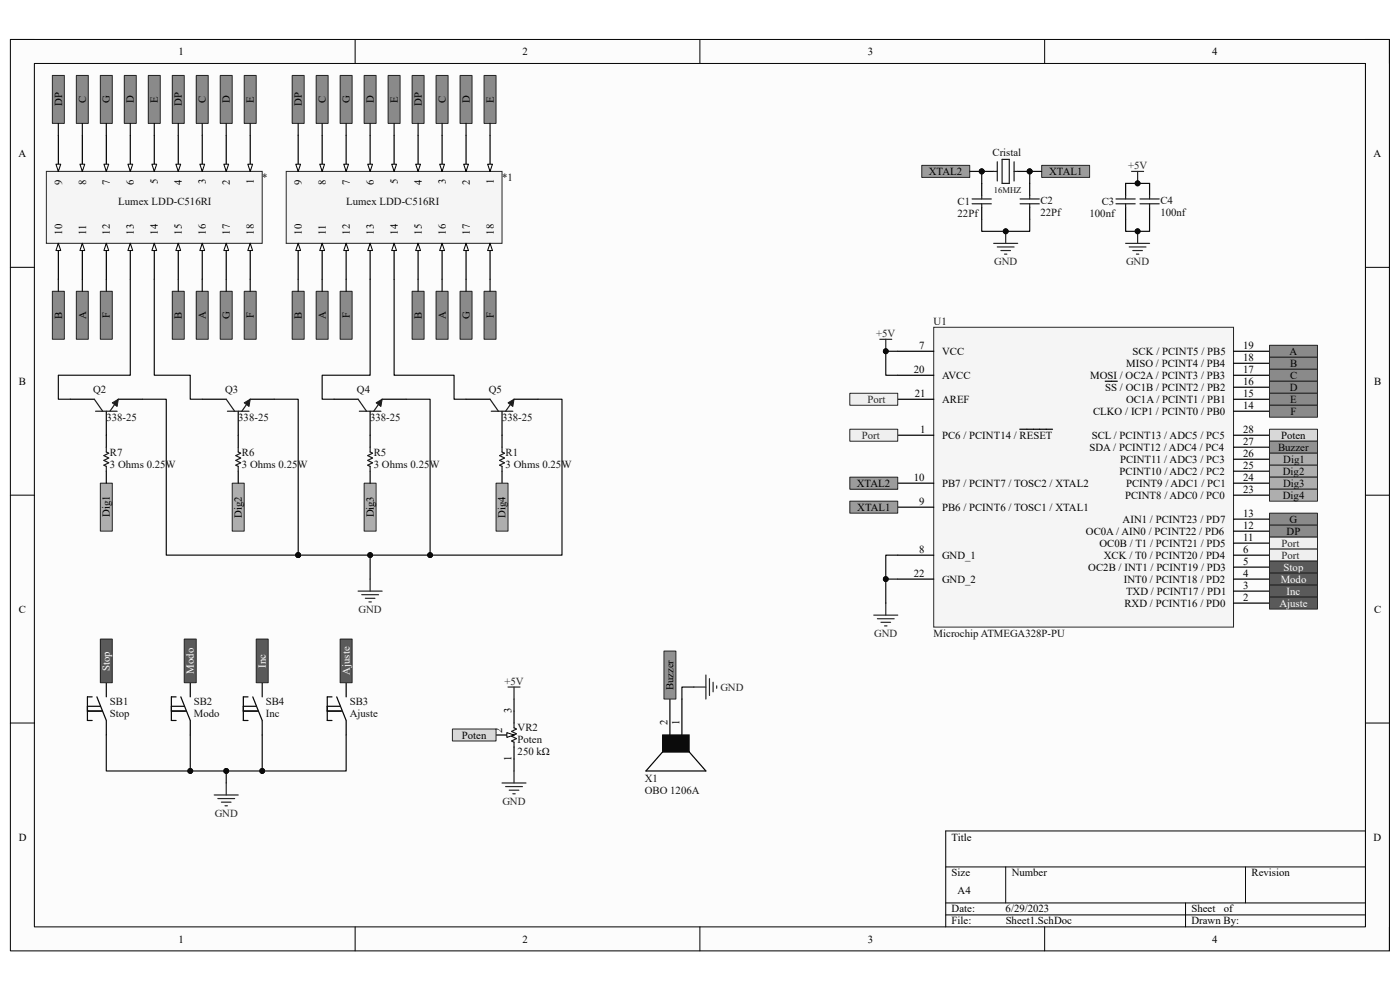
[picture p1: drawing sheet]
<svg xmlns="http://www.w3.org/2000/svg" width="297mm" height="210mm" viewBox="0 0 297 210" stroke-linecap="round" stroke-linejoin="round" font-family="sans-serif">
<path d="M2.2 8.4h292.6v193.3h-292.6z" fill-rule="evenodd" fill="#fcfcfc"/>
<path d="M2.2 8.4h292.6v193.3h-292.6z" fill="none" stroke="#000" stroke-width=".21"/>
<path d="M7.3 13.5h282.4v183.1h-282.4z" fill-rule="evenodd" fill="#fcfcfc"/>
<g fill="none" stroke="#000" stroke-width=".21">
<path d="M2.2 8.4h5.1M7.3 13.5h282.4v183.1h-282.4zM75.3 8.4v5.1M148.5 8.4v5.1M221.6 8.4v5.1M289.7 8.4h5.1v5.1M2.2 56.7h5.1M289.7 56.7h5.1M2.2 105h5.1M289.7 105.1h5.1M2.2 153.4h5.1M289.7 153.4h5.1"/>
<path d="M289.7 176.3h-89.1v20.3M75.3 196.6v5.1M148.5 196.6v5.1M200.6 183.9h89.1M200.6 191.5h89.1M200.6 194.1h89.1M213.4 183.9v7.6M221.6 196.6v5.1M251.5 191.5v5.1M264.2 183.9v7.6M294.8 196.6v5.1"/>
</g>
<g fill="none" stroke="#000" stroke-width=".25">
<path d="M18.5 150.8h3.1M18.5 149.8h2.8M19.6 147.8h-1.1v5h1.1M20.6 147.8l2 5M22.6 144.8v3M22.6 152.9v3M36.4 150.8h3M36.4 149.8h2.7M37.4 147.8h-1v5h1M38.4 147.8l2 5M40.4 144.8v3M40.4 152.9v3"/>
<path d="M51.6 150.8h3M51.6 149.8h2.7M52.6 147.8h-1v5h1M53.6 147.8l2 5M55.6 144.8v3M55.6 152.9v3M69.4 150.8h3M69.4 149.8h2.7M70.4 147.8h-1v5h1M71.4 147.8l2 5M73.4 144.8v3M73.4 152.9v3"/>
<path d="M140.6 155.9h5.6v3.6h-5.6zM140.6 159.5h5.6l3.6 4.1h-12.8zM142.1 148.3v7.6M144.7 148.3v7.6"/>
</g>
<path d="M140.6 155.9h5.6v3.6h-5.6z" fill-rule="evenodd" fill="#000"/>
<path d="M9.8 36.4h45.8v15.2h-45.8z" fill-rule="evenodd" fill="#f5f5f5"/>
<path d="M9.8 36.4h45.8v15.2h-45.8z" fill="none" stroke="#262626" stroke-width=".21"/>
<path d="M17.5 28.7v7.7" fill="none" stroke="#000" stroke-width=".25"/>
<path d="M17 34.8h1l-.5 1.6z" fill="#fbfbfb"/>
<path d="M17 34.8h1l-.5 1.6z" fill="none" stroke="#000" stroke-width=".21"/>
<path d="M22.6 28.7v7.7" fill="none" stroke="#000" stroke-width=".25"/>
<path d="M22 34.8h1.1l-.5 1.6z" fill="#fbfbfb"/>
<path d="M22 34.8h1.1l-.5 1.6z" fill="none" stroke="#000" stroke-width=".21"/>
<path d="M27.6 28.7v7.7" fill="none" stroke="#000" stroke-width=".25"/>
<path d="M27.1 34.8h1.1l-.6 1.6z" fill="#fbfbfb"/>
<path d="M27.1 34.8h1.1l-.6 1.6z" fill="none" stroke="#000" stroke-width=".21"/>
<path d="M32.7 28.7v7.7" fill="none" stroke="#000" stroke-width=".25"/>
<path d="M32.2 34.8h1l-.5 1.6z" fill="#fbfbfb"/>
<path d="M32.2 34.8h1l-.5 1.6z" fill="none" stroke="#000" stroke-width=".21"/>
<path d="M37.8 28.7v7.7" fill="none" stroke="#000" stroke-width=".25"/>
<path d="M37.3 34.8h1l-.5 1.6z" fill="#fbfbfb"/>
<path d="M37.3 34.8h1l-.5 1.6z" fill="none" stroke="#000" stroke-width=".21"/>
<path d="M42.9 28.7v7.7" fill="none" stroke="#000" stroke-width=".25"/>
<path d="M42.4 34.8h1l-.5 1.6z" fill="#fbfbfb"/>
<path d="M42.4 34.8h1l-.5 1.6z" fill="none" stroke="#000" stroke-width=".21"/>
<path d="M48 28.7v7.7" fill="none" stroke="#000" stroke-width=".25"/>
<path d="M47.5 34.8h1l-.5 1.6z" fill="#fbfbfb"/>
<path d="M47.5 34.8h1l-.5 1.6z" fill="none" stroke="#000" stroke-width=".21"/>
<path d="M53.1 28.7v7.7" fill="none" stroke="#000" stroke-width=".25"/>
<path d="M52.6 34.8h1l-.5 1.6z" fill="#fbfbfb"/>
<path d="M52.6 34.8h1l-.5 1.6z" fill="none" stroke="#000" stroke-width=".21"/>
<path d="M12.4 28.7v7.7" fill="none" stroke="#000" stroke-width=".25"/>
<path d="M11.9 34.8h1l-.5 1.6z" fill="#fbfbfb"/>
<path d="M11.9 34.8h1l-.5 1.6z" fill="none" stroke="#000" stroke-width=".21"/>
<path d="M53.1 51.6v7.7" fill="none" stroke="#000" stroke-width=".25"/>
<path d="M53.1 51.6l.5 1.5h-1z" fill="#fbfbfb"/>
<path d="M53.1 51.6l.5 1.5h-1z" fill="none" stroke="#000" stroke-width=".21"/>
<path d="M48 51.6v7.7" fill="none" stroke="#000" stroke-width=".25"/>
<path d="M48 51.6l.5 1.5h-1z" fill="#fbfbfb"/>
<path d="M48 51.6l.5 1.5h-1z" fill="none" stroke="#000" stroke-width=".21"/>
<path d="M42.9 51.6v7.7" fill="none" stroke="#000" stroke-width=".25"/>
<path d="M42.9 51.6l.5 1.5h-1z" fill="#fbfbfb"/>
<path d="M42.9 51.6l.5 1.5h-1z" fill="none" stroke="#000" stroke-width=".21"/>
<path d="M37.8 51.6v7.7" fill="none" stroke="#000" stroke-width=".25"/>
<path d="M37.8 51.6l.5 1.5h-1z" fill="#fbfbfb"/>
<path d="M37.8 51.6l.5 1.5h-1z" fill="none" stroke="#000" stroke-width=".21"/>
<path d="M32.7 51.6v7.7" fill="none" stroke="#000" stroke-width=".25"/>
<path d="M32.7 51.6l.5 1.5h-1z" fill="#fbfbfb"/>
<path d="M32.7 51.6l.5 1.5h-1z" fill="none" stroke="#000" stroke-width=".21"/>
<path d="M27.6 51.6v7.7" fill="none" stroke="#000" stroke-width=".25"/>
<path d="M27.6 51.6l.6 1.5h-1.1z" fill="#fbfbfb"/>
<path d="M27.6 51.6l.6 1.5h-1.1z" fill="none" stroke="#000" stroke-width=".21"/>
<path d="M22.6 51.6v7.7" fill="none" stroke="#000" stroke-width=".25"/>
<path d="M22.6 51.6l.5 1.5h-1.1z" fill="#fbfbfb"/>
<path d="M22.6 51.6l.5 1.5h-1.1z" fill="none" stroke="#000" stroke-width=".21"/>
<path d="M17.5 51.6v7.7" fill="none" stroke="#000" stroke-width=".25"/>
<path d="M17.5 51.6l.5 1.5h-1z" fill="#fbfbfb"/>
<path d="M17.5 51.6l.5 1.5h-1z" fill="none" stroke="#000" stroke-width=".21"/>
<path d="M12.4 51.6v7.7" fill="none" stroke="#000" stroke-width=".25"/>
<path d="M12.4 51.6l.5 1.5h-1z" fill="#fbfbfb"/>
<path d="M12.4 51.6l.5 1.5h-1z" fill="none" stroke="#000" stroke-width=".21"/>
<path d="M60.7 36.4h45.8v15.2h-45.8z" fill-rule="evenodd" fill="#f5f5f5"/>
<path d="M60.7 36.4h45.8v15.2h-45.8z" fill="none" stroke="#262626" stroke-width=".21"/>
<path d="M68.3 28.7v7.7" fill="none" stroke="#000" stroke-width=".25"/>
<path d="M67.8 34.8h1.1l-.6 1.6z" fill="#fbfbfb"/>
<path d="M67.8 34.8h1.1l-.6 1.6z" fill="none" stroke="#000" stroke-width=".21"/>
<path d="M73.4 28.7v7.7" fill="none" stroke="#000" stroke-width=".25"/>
<path d="M72.9 34.8h1l-.5 1.6z" fill="#fbfbfb"/>
<path d="M72.9 34.8h1l-.5 1.6z" fill="none" stroke="#000" stroke-width=".21"/>
<path d="M78.5 28.7v7.7" fill="none" stroke="#000" stroke-width=".25"/>
<path d="M78 34.8h1l-.5 1.6z" fill="#fbfbfb"/>
<path d="M78 34.8h1l-.5 1.6z" fill="none" stroke="#000" stroke-width=".21"/>
<path d="M83.6 28.7v7.7" fill="none" stroke="#000" stroke-width=".25"/>
<path d="M83.1 34.8h1l-.5 1.6z" fill="#fbfbfb"/>
<path d="M83.1 34.8h1l-.5 1.6z" fill="none" stroke="#000" stroke-width=".21"/>
<path d="M88.7 28.7v7.7" fill="none" stroke="#000" stroke-width=".25"/>
<path d="M88.2 34.8h1l-.5 1.6z" fill="#fbfbfb"/>
<path d="M88.2 34.8h1l-.5 1.6z" fill="none" stroke="#000" stroke-width=".21"/>
<path d="M93.8 28.7v7.7" fill="none" stroke="#000" stroke-width=".25"/>
<path d="M93.3 34.8h1l-.5 1.6z" fill="#fbfbfb"/>
<path d="M93.3 34.8h1l-.5 1.6z" fill="none" stroke="#000" stroke-width=".21"/>
<path d="M98.9 28.7v7.7" fill="none" stroke="#000" stroke-width=".25"/>
<path d="M98.4 34.8h1l-.5 1.6z" fill="#fbfbfb"/>
<path d="M98.4 34.8h1l-.5 1.6z" fill="none" stroke="#000" stroke-width=".21"/>
<path d="M104 28.7v7.7" fill="none" stroke="#000" stroke-width=".25"/>
<path d="M103.5 34.8h1l-.5 1.6z" fill="#fbfbfb"/>
<path d="M103.5 34.8h1l-.5 1.6z" fill="none" stroke="#000" stroke-width=".21"/>
<path d="M63.3 28.7v7.7" fill="none" stroke="#000" stroke-width=".25"/>
<path d="M62.7 34.8h1.1l-.5 1.6z" fill="#fbfbfb"/>
<path d="M62.7 34.8h1.1l-.5 1.6z" fill="none" stroke="#000" stroke-width=".21"/>
<path d="M104 51.6v7.7" fill="none" stroke="#000" stroke-width=".25"/>
<path d="M104 51.6l.5 1.5h-1z" fill="#fbfbfb"/>
<path d="M104 51.6l.5 1.5h-1z" fill="none" stroke="#000" stroke-width=".21"/>
<path d="M98.9 51.6v7.7" fill="none" stroke="#000" stroke-width=".25"/>
<path d="M98.9 51.6l.5 1.5h-1z" fill="#fbfbfb"/>
<path d="M98.9 51.6l.5 1.5h-1z" fill="none" stroke="#000" stroke-width=".21"/>
<path d="M93.8 51.6v7.7" fill="none" stroke="#000" stroke-width=".25"/>
<path d="M93.8 51.6l.5 1.5h-1z" fill="#fbfbfb"/>
<path d="M93.8 51.6l.5 1.5h-1z" fill="none" stroke="#000" stroke-width=".21"/>
<path d="M88.7 51.6v7.7" fill="none" stroke="#000" stroke-width=".25"/>
<path d="M88.7 51.6l.5 1.5h-1z" fill="#fbfbfb"/>
<path d="M88.7 51.6l.5 1.5h-1z" fill="none" stroke="#000" stroke-width=".21"/>
<path d="M83.6 51.6v7.7" fill="none" stroke="#000" stroke-width=".25"/>
<path d="M83.6 51.6l.5 1.5h-1z" fill="#fbfbfb"/>
<path d="M83.6 51.6l.5 1.5h-1z" fill="none" stroke="#000" stroke-width=".21"/>
<path d="M78.5 51.6v7.7" fill="none" stroke="#000" stroke-width=".25"/>
<path d="M78.5 51.6l.5 1.5h-1z" fill="#fbfbfb"/>
<path d="M78.5 51.6l.5 1.5h-1z" fill="none" stroke="#000" stroke-width=".21"/>
<path d="M73.4 51.6v7.7" fill="none" stroke="#000" stroke-width=".25"/>
<path d="M73.4 51.6l.5 1.5h-1z" fill="#fbfbfb"/>
<path d="M73.4 51.6l.5 1.5h-1z" fill="none" stroke="#000" stroke-width=".21"/>
<path d="M68.3 51.6v7.7" fill="none" stroke="#000" stroke-width=".25"/>
<path d="M68.3 51.6l.6 1.5h-1.1z" fill="#fbfbfb"/>
<path d="M68.3 51.6l.6 1.5h-1.1z" fill="none" stroke="#000" stroke-width=".21"/>
<path d="M63.3 51.6v7.7" fill="none" stroke="#000" stroke-width=".25"/>
<path d="M63.3 51.6l.5 1.5h-1.1z" fill="#fbfbfb"/>
<path d="M63.3 51.6l.5 1.5h-1.1z" fill="none" stroke="#000" stroke-width=".21"/>
<path d="M106.5 92.3v2.6M106.5 100v2.5" fill="none" stroke="#000" stroke-width=".25"/>
<path d="M106.5 94.9v1l.5 .2-1 .6 1 .5-1 .5 1 .5-1 .5 .5 .2v1.1" fill="none" stroke="#1c1c1c" stroke-width=".25"/>
<path d="M198.1 69.4h63.6v63.6h-63.6z" fill-rule="evenodd" fill="#f5f5f5"/>
<path d="M198.1 69.4h63.6v63.6h-63.6z" fill="none" stroke="#262626" stroke-width=".21"/>
<g fill="none" stroke="#000" stroke-width=".25">
<path d="M190.5 74.5h7.6M190.5 79.6h7.6M261.7 74.5h7.6M261.7 79.6h7.6M261.7 77.1h7.6M190.5 92.3h7.6M190.5 84.7h7.6M216.3 91.1h7M234.5 80.9h2.5M261.7 92.3h7.6M261.7 87.2h7.6M261.7 84.7h7.6"/>
<path d="M261.7 82.1h7.6M261.7 100h7.6M261.7 97.4h7.6M261.7 94.9h7.6M190.5 117.8h7.6M190.5 107.6h7.6M190.5 102.5h7.6M261.7 117.8h7.6M261.7 102.5h7.6M261.7 115.2h7.6M261.7 112.7h7.6M261.7 110.1h7.6"/>
<path d="M261.7 105.1h7.6M190.5 122.9h7.6M261.7 127.9h7.6M261.7 125.4h7.6M261.7 122.9h7.6M261.7 120.3h7.6"/>
</g>
<path d="M51.8 61.8h2.6v10.2h-2.6z" fill-rule="evenodd" fill="#8a8a8a"/>
<path d="M51.8 61.8h2.6v10.2h-2.6z" fill="none" stroke="#262626" stroke-width=".21"/>
<path d="M46.7 61.8h2.6v10.2h-2.6z" fill-rule="evenodd" fill="#8a8a8a"/>
<path d="M46.7 61.8h2.6v10.2h-2.6z" fill="none" stroke="#262626" stroke-width=".21"/>
<path d="M41.6 61.8h2.6v10.2h-2.6z" fill-rule="evenodd" fill="#8a8a8a"/>
<path d="M41.6 61.8h2.6v10.2h-2.6z" fill="none" stroke="#262626" stroke-width=".21"/>
<path d="M36.5 61.8h2.6v10.2h-2.6z" fill-rule="evenodd" fill="#8a8a8a"/>
<path d="M36.5 61.8h2.6v10.2h-2.6z" fill="none" stroke="#262626" stroke-width=".21"/>
<path d="M49.3 102.5h2.5v10.2h-2.5z" fill-rule="evenodd" fill="#aeaeae"/>
<path d="M49.3 102.5h2.5v10.2h-2.5z" fill="none" stroke="#262626" stroke-width=".21"/>
<path d="M21.3 102.5h2.5v10.2h-2.5z" fill-rule="evenodd" fill="#aeaeae"/>
<path d="M21.3 102.5h2.5v10.2h-2.5z" fill="none" stroke="#262626" stroke-width=".21"/>
<path d="M21.3 61.8h2.5v10.2h-2.5z" fill-rule="evenodd" fill="#8a8a8a"/>
<path d="M21.3 61.8h2.5v10.2h-2.5z" fill="none" stroke="#262626" stroke-width=".21"/>
<path d="M16.2 61.8h2.5v10.2h-2.5z" fill-rule="evenodd" fill="#8a8a8a"/>
<path d="M16.2 61.8h2.5v10.2h-2.5z" fill="none" stroke="#262626" stroke-width=".21"/>
<path d="M11.1 61.8h2.5v10.2h-2.5z" fill-rule="evenodd" fill="#8a8a8a"/>
<path d="M11.1 61.8h2.5v10.2h-2.5z" fill="none" stroke="#262626" stroke-width=".21"/>
<path d="M11.1 16h2.5v10.2h-2.5z" fill-rule="evenodd" fill="#8a8a8a"/>
<path d="M11.1 16h2.5v10.2h-2.5z" fill="none" stroke="#262626" stroke-width=".21"/>
<path d="M16.2 16h2.5v10.2h-2.5z" fill-rule="evenodd" fill="#8a8a8a"/>
<path d="M16.2 16h2.5v10.2h-2.5z" fill="none" stroke="#262626" stroke-width=".21"/>
<path d="M51.8 16h2.6v10.2h-2.6z" fill-rule="evenodd" fill="#8a8a8a"/>
<path d="M51.8 16h2.6v10.2h-2.6z" fill="none" stroke="#262626" stroke-width=".21"/>
<path d="M46.7 16h2.6v10.2h-2.6z" fill-rule="evenodd" fill="#8a8a8a"/>
<path d="M46.7 16h2.6v10.2h-2.6z" fill="none" stroke="#262626" stroke-width=".21"/>
<path d="M41.6 16h2.6v10.2h-2.6z" fill-rule="evenodd" fill="#8a8a8a"/>
<path d="M41.6 16h2.6v10.2h-2.6z" fill="none" stroke="#262626" stroke-width=".21"/>
<path d="M36.5 16h2.6v10.2h-2.6z" fill-rule="evenodd" fill="#8a8a8a"/>
<path d="M36.5 16h2.6v10.2h-2.6z" fill="none" stroke="#262626" stroke-width=".21"/>
<path d="M31.5 16h2.5v10.2h-2.5z" fill-rule="evenodd" fill="#8a8a8a"/>
<path d="M31.5 16h2.5v10.2h-2.5z" fill="none" stroke="#262626" stroke-width=".21"/>
<path d="M26.4 16h2.5v10.2h-2.5z" fill-rule="evenodd" fill="#8a8a8a"/>
<path d="M26.4 16h2.5v10.2h-2.5z" fill="none" stroke="#262626" stroke-width=".21"/>
<path d="M21.3 16h2.5v10.2h-2.5z" fill-rule="evenodd" fill="#8a8a8a"/>
<path d="M21.3 16h2.5v10.2h-2.5z" fill="none" stroke="#262626" stroke-width=".21"/>
<path d="M102.7 16h2.5v10.2h-2.5z" fill-rule="evenodd" fill="#8a8a8a"/>
<path d="M102.7 16h2.5v10.2h-2.5z" fill="none" stroke="#262626" stroke-width=".21"/>
<path d="M97.6 16h2.5v10.2h-2.5z" fill-rule="evenodd" fill="#8a8a8a"/>
<path d="M97.6 16h2.5v10.2h-2.5z" fill="none" stroke="#262626" stroke-width=".21"/>
<path d="M92.5 16h2.6v10.2h-2.6z" fill-rule="evenodd" fill="#8a8a8a"/>
<path d="M92.5 16h2.6v10.2h-2.6z" fill="none" stroke="#262626" stroke-width=".21"/>
<path d="M87.4 16h2.6v10.2h-2.6z" fill-rule="evenodd" fill="#8a8a8a"/>
<path d="M87.4 16h2.6v10.2h-2.6z" fill="none" stroke="#262626" stroke-width=".21"/>
<path d="M82.3 16h2.6v10.2h-2.6z" fill-rule="evenodd" fill="#8a8a8a"/>
<path d="M82.3 16h2.6v10.2h-2.6z" fill="none" stroke="#262626" stroke-width=".21"/>
<path d="M77.3 16h2.5v10.2h-2.5z" fill-rule="evenodd" fill="#8a8a8a"/>
<path d="M77.3 16h2.5v10.2h-2.5z" fill="none" stroke="#262626" stroke-width=".21"/>
<path d="M72.2 16h2.5v10.2h-2.5z" fill-rule="evenodd" fill="#8a8a8a"/>
<path d="M72.2 16h2.5v10.2h-2.5z" fill="none" stroke="#262626" stroke-width=".21"/>
<path d="M67.1 16h2.5v10.2h-2.5z" fill-rule="evenodd" fill="#8a8a8a"/>
<path d="M67.1 16h2.5v10.2h-2.5z" fill="none" stroke="#262626" stroke-width=".21"/>
<path d="M62 16h2.5v10.2h-2.5z" fill-rule="evenodd" fill="#8a8a8a"/>
<path d="M62 16h2.5v10.2h-2.5z" fill="none" stroke="#262626" stroke-width=".21"/>
<path d="M102.7 61.8h2.5v10.2h-2.5z" fill-rule="evenodd" fill="#8a8a8a"/>
<path d="M102.7 61.8h2.5v10.2h-2.5z" fill="none" stroke="#262626" stroke-width=".21"/>
<path d="M97.6 61.8h2.5v10.2h-2.5z" fill-rule="evenodd" fill="#8a8a8a"/>
<path d="M97.6 61.8h2.5v10.2h-2.5z" fill="none" stroke="#262626" stroke-width=".21"/>
<path d="M92.5 61.8h2.6v10.2h-2.6z" fill-rule="evenodd" fill="#8a8a8a"/>
<path d="M92.5 61.8h2.6v10.2h-2.6z" fill="none" stroke="#262626" stroke-width=".21"/>
<path d="M87.4 61.8h2.6v10.2h-2.6z" fill-rule="evenodd" fill="#8a8a8a"/>
<path d="M87.4 61.8h2.6v10.2h-2.6z" fill="none" stroke="#262626" stroke-width=".21"/>
<path d="M105.2 102.5h2.6v10.2h-2.6z" fill-rule="evenodd" fill="#aeaeae"/>
<path d="M105.2 102.5h2.6v10.2h-2.6z" fill="none" stroke="#262626" stroke-width=".21"/>
<path d="M77.3 102.5h2.5v10.2h-2.5z" fill-rule="evenodd" fill="#aeaeae"/>
<path d="M77.3 102.5h2.5v10.2h-2.5z" fill="none" stroke="#262626" stroke-width=".21"/>
<path d="M72.2 61.8h2.5v10.2h-2.5z" fill-rule="evenodd" fill="#8a8a8a"/>
<path d="M72.2 61.8h2.5v10.2h-2.5z" fill="none" stroke="#262626" stroke-width=".21"/>
<path d="M67.1 61.8h2.5v10.2h-2.5z" fill-rule="evenodd" fill="#8a8a8a"/>
<path d="M67.1 61.8h2.5v10.2h-2.5z" fill="none" stroke="#262626" stroke-width=".21"/>
<path d="M62 61.8h2.5v10.2h-2.5z" fill-rule="evenodd" fill="#8a8a8a"/>
<path d="M62 61.8h2.5v10.2h-2.5z" fill="none" stroke="#262626" stroke-width=".21"/>
<path d="M269.3 73.2h10.2v2.6h-10.2z" fill-rule="evenodd" fill="#8a8a8a"/>
<path d="M269.3 73.2h10.2v2.6h-10.2z" fill="none" stroke="#262626" stroke-width=".21"/>
<path d="M269.3 75.8h10.2v2.5h-10.2z" fill-rule="evenodd" fill="#8a8a8a"/>
<path d="M269.3 75.8h10.2v2.5h-10.2z" fill="none" stroke="#262626" stroke-width=".21"/>
<path d="M269.3 78.3h10.2v2.6h-10.2z" fill-rule="evenodd" fill="#8a8a8a"/>
<path d="M269.3 78.3h10.2v2.6h-10.2z" fill="none" stroke="#262626" stroke-width=".21"/>
<path d="M269.3 80.9h10.2v2.5h-10.2z" fill-rule="evenodd" fill="#8a8a8a"/>
<path d="M269.3 80.9h10.2v2.5h-10.2z" fill="none" stroke="#262626" stroke-width=".21"/>
<path d="M269.3 83.4h10.2v2.6h-10.2z" fill-rule="evenodd" fill="#8a8a8a"/>
<path d="M269.3 83.4h10.2v2.6h-10.2z" fill="none" stroke="#262626" stroke-width=".21"/>
<path d="M269.3 86h10.2v2.5h-10.2z" fill-rule="evenodd" fill="#8a8a8a"/>
<path d="M269.3 86h10.2v2.5h-10.2z" fill="none" stroke="#262626" stroke-width=".21"/>
<path d="M269.3 91.1h10.2v2.5h-10.2z" fill-rule="evenodd" fill="#d7d7d7"/>
<path d="M269.3 91.1h10.2v2.5h-10.2z" fill="none" stroke="#262626" stroke-width=".21"/>
<path d="M269.3 93.6h10.2v2.5h-10.2z" fill-rule="evenodd" fill="#959595"/>
<path d="M269.3 93.6h10.2v2.5h-10.2z" fill="none" stroke="#262626" stroke-width=".21"/>
<path d="M269.3 96.1h10.2v2.6h-10.2z" fill-rule="evenodd" fill="#aeaeae"/>
<path d="M269.3 96.1h10.2v2.6h-10.2z" fill="none" stroke="#262626" stroke-width=".21"/>
<path d="M269.3 98.7h10.2v2.5h-10.2z" fill-rule="evenodd" fill="#aeaeae"/>
<path d="M269.3 98.7h10.2v2.5h-10.2z" fill="none" stroke="#262626" stroke-width=".21"/>
<path d="M269.3 101.2h10.2v2.6h-10.2z" fill-rule="evenodd" fill="#aeaeae"/>
<path d="M269.3 101.2h10.2v2.6h-10.2z" fill="none" stroke="#262626" stroke-width=".21"/>
<path d="M269.3 103.8h10.2v2.5h-10.2z" fill-rule="evenodd" fill="#aeaeae"/>
<path d="M269.3 103.8h10.2v2.5h-10.2z" fill="none" stroke="#262626" stroke-width=".21"/>
<path d="M269.3 108.9h10.2v2.5h-10.2z" fill-rule="evenodd" fill="#8a8a8a"/>
<path d="M269.3 108.9h10.2v2.5h-10.2z" fill="none" stroke="#262626" stroke-width=".21"/>
<path d="M269.3 111.4h10.2v2.6h-10.2z" fill-rule="evenodd" fill="#8a8a8a"/>
<path d="M269.3 111.4h10.2v2.6h-10.2z" fill="none" stroke="#262626" stroke-width=".21"/>
<path d="M269.3 114h10.2v2.5h-10.2z" fill-rule="evenodd" fill="#f0f0f0"/>
<path d="M269.3 114h10.2v2.5h-10.2z" fill="none" stroke="#262626" stroke-width=".21"/>
<path d="M269.3 116.5h10.2v2.5h-10.2z" fill-rule="evenodd" fill="#f0f0f0"/>
<path d="M269.3 116.5h10.2v2.5h-10.2z" fill="none" stroke="#262626" stroke-width=".21"/>
<path d="M269.3 119h10.2v2.6h-10.2z" fill-rule="evenodd" fill="#5a5a5a"/>
<path d="M269.3 119h10.2v2.6h-10.2z" fill="none" stroke="#262626" stroke-width=".21"/>
<path d="M269.3 121.6h10.2v2.5h-10.2z" fill-rule="evenodd" fill="#5a5a5a"/>
<path d="M269.3 121.6h10.2v2.5h-10.2z" fill="none" stroke="#262626" stroke-width=".21"/>
<path d="M269.3 124.1h10.2v2.6h-10.2z" fill-rule="evenodd" fill="#5a5a5a"/>
<path d="M269.3 124.1h10.2v2.6h-10.2z" fill="none" stroke="#262626" stroke-width=".21"/>
<path d="M269.3 126.7h10.2v2.5h-10.2z" fill-rule="evenodd" fill="#5a5a5a"/>
<path d="M269.3 126.7h10.2v2.5h-10.2z" fill="none" stroke="#262626" stroke-width=".21"/>
<path d="M180.3 101.2h10.2v2.6h-10.2z" fill-rule="evenodd" fill="#9c9c9c"/>
<path d="M180.3 101.2h10.2v2.6h-10.2z" fill="none" stroke="#262626" stroke-width=".21"/>
<path d="M180.3 106.3h10.2v2.6h-10.2z" fill-rule="evenodd" fill="#9c9c9c"/>
<path d="M180.3 106.3h10.2v2.6h-10.2z" fill="none" stroke="#262626" stroke-width=".21"/>
<path d="M180.3 91.1h10.2v2.5h-10.2z" fill-rule="evenodd" fill="#f0f0f0"/>
<path d="M180.3 91.1h10.2v2.5h-10.2z" fill="none" stroke="#262626" stroke-width=".21"/>
<path d="M180.3 83.4h10.2v2.6h-10.2z" fill-rule="evenodd" fill="#f0f0f0"/>
<path d="M180.3 83.4h10.2v2.6h-10.2z" fill="none" stroke="#262626" stroke-width=".21"/>
<circle cx="208.3" cy="36.4" r=".51" fill="#0e0e0e"/>
<circle cx="208.3" cy="36.4" r=".51" fill="none" stroke="#0e0e0e" stroke-width=".21"/>
<circle cx="218.4" cy="36.4" r=".51" fill="#0e0e0e"/>
<circle cx="218.4" cy="36.4" r=".51" fill="none" stroke="#0e0e0e" stroke-width=".21"/>
<path d="M208.3 36.4h2.5" fill="none" stroke="#000" stroke-width=".25"/>
<circle cx="208.3" cy="36.4" r=".51" fill="#0e0e0e"/>
<circle cx="208.3" cy="36.4" r=".51" fill="none" stroke="#0e0e0e" stroke-width=".21"/>
<path d="M215.9 36.4h2.6" fill="none" stroke="#000" stroke-width=".25"/>
<circle cx="218.4" cy="36.4" r=".51" fill="#0e0e0e"/>
<circle cx="218.4" cy="36.4" r=".51" fill="none" stroke="#0e0e0e" stroke-width=".21"/>
<path d="M210.8 36.4h.8M211.6 34.3v4.1M212.6 33.8h1.5v5.1h-1.5zM215.1 34.3v4.1M215.1 36.4h.8" fill="none" stroke="#1c1c1c" stroke-width=".25"/>
<path d="M221 35.1h10.2v2.5h-10.2z" fill-rule="evenodd" fill="#9c9c9c"/>
<path d="M221 35.1h10.2v2.5h-10.2z" fill="none" stroke="#262626" stroke-width=".21"/>
<path d="M195.5 35.1h10.2v2.5h-10.2z" fill-rule="evenodd" fill="#9c9c9c"/>
<path d="M195.5 35.1h10.2v2.5h-10.2z" fill="none" stroke="#262626" stroke-width=".21"/>
<path d="M208.3 38.9v2.5M218.5 38.9v2.5M208.3 44v2.5M218.5 44v2.5" fill="none" stroke="#000" stroke-width=".25"/>
<path d="M206.2 42.2h4.1M206.2 43.2h4.1M208.3 41.4v.8M208.3 43.2v.8M216.4 42.2h4.1M216.4 43.2h4.1M218.5 41.4v.8M218.5 43.2v.8" fill="none" stroke="#1c1c1c" stroke-width=".25"/>
<path d="M210.8 51.6h5.1M211.6 52.4h3.5M212.3 53.1h2.1M213.1 53.9h.5M213.4 49.1v2.5" fill="none" stroke="#262626" stroke-width=".25"/>
<circle cx="213.4" cy="49.1" r=".51" fill="#0e0e0e"/>
<circle cx="213.4" cy="49.1" r=".51" fill="none" stroke="#0e0e0e" stroke-width=".21"/>
<path d="M238.8 51.6h5.1M239.6 52.4h3.5M240.3 53.1h2.1M241.1 53.9h.5M241.3 49.1v2.5" fill="none" stroke="#262626" stroke-width=".25"/>
<circle cx="241.3" cy="49.1" r=".51" fill="#0e0e0e"/>
<circle cx="241.3" cy="49.1" r=".51" fill="none" stroke="#0e0e0e" stroke-width=".21"/>
<path d="M240.1 36.4h2.5M241.3 36.4v2.5" fill="none" stroke="#262626" stroke-width=".25"/>
<circle cx="241.3" cy="38.9" r=".51" fill="#0e0e0e"/>
<circle cx="241.3" cy="38.9" r=".51" fill="none" stroke="#0e0e0e" stroke-width=".21"/>
<path d="M238.8 38.9v2.5M243.9 38.9v2.5M238.8 44v2.5M243.9 44v2.5" fill="none" stroke="#000" stroke-width=".25"/>
<path d="M236.8 42.2h4M236.8 43.2h4M238.8 41.4v.8M238.8 43.2v.8M241.9 42.2h4M241.9 43.2h4M243.9 41.4v.8M243.9 43.2v.8" fill="none" stroke="#1c1c1c" stroke-width=".25"/>
<path d="M186.6 72h2.6M187.9 72v2.5M185.4 130.5h5.1M186.1 131.3h3.6M186.9 132h2M187.7 132.8h.5M187.9 127.9v2.6" fill="none" stroke="#262626" stroke-width=".25"/>
<circle cx="187.9" cy="74.5" r=".51" fill="#0e0e0e"/>
<circle cx="187.9" cy="74.5" r=".51" fill="none" stroke="#0e0e0e" stroke-width=".21"/>
<path d="M14.9 84.7h5.1M22.6 87.2v5.1M25.1 84.7h5.1" fill="none" stroke="#000" stroke-width=".25"/>
<path d="M20 84.7l1.8 2.5M20.3 87.2h4.5M25.1 84.7l-1.8 2.5" fill="none" stroke="#1c1c1c" stroke-width=".25"/>
<path d="M23.8 85.5l1.3-.8-.3 1.5z" fill="#1c1c1c"/>
<path d="M23.8 85.5l1.3-.8-.3 1.5z" fill="none" stroke="#1c1c1c" stroke-width=".21"/>
<path d="M42.9 84.7h5.1M50.5 87.2v5.1M53.1 84.7h5.1" fill="none" stroke="#000" stroke-width=".25"/>
<path d="M48 84.7l1.8 2.5M48.2 87.2h4.6M53.1 84.7l-1.8 2.5" fill="none" stroke="#1c1c1c" stroke-width=".25"/>
<path d="M51.8 85.5l1.3-.8-.3 1.5z" fill="#1c1c1c"/>
<path d="M51.8 85.5l1.3-.8-.3 1.5z" fill="none" stroke="#1c1c1c" stroke-width=".21"/>
<path d="M70.9 84.7h5.1M78.5 87.2v5.1M81.1 84.7h5.1" fill="none" stroke="#000" stroke-width=".25"/>
<path d="M76 84.7l1.8 2.5M76.2 87.2h4.6M81.1 84.7l-1.8 2.5" fill="none" stroke="#1c1c1c" stroke-width=".25"/>
<path d="M79.8 85.5l1.3-.8-.3 1.5z" fill="#1c1c1c"/>
<path d="M79.8 85.5l1.3-.8-.3 1.5z" fill="none" stroke="#1c1c1c" stroke-width=".21"/>
<path d="M98.9 84.7h5.1M106.5 87.2v5.1M109.1 84.7h5" fill="none" stroke="#000" stroke-width=".25"/>
<path d="M104 84.7l1.7 2.5M104.2 87.2h4.6M109.1 84.7l-1.8 2.5" fill="none" stroke="#1c1c1c" stroke-width=".25"/>
<path d="M107.8 85.5l1.3-.8-.3 1.5z" fill="#1c1c1c"/>
<path d="M107.8 85.5l1.3-.8-.3 1.5z" fill="none" stroke="#1c1c1c" stroke-width=".21"/>
<path d="M22.6 92.3v2.6M22.6 100v2.5M50.5 92.3v2.6M50.5 100v2.5M78.5 92.3v2.6M78.5 100v2.5" fill="none" stroke="#000" stroke-width=".25"/>
<path d="M22.6 94.9v1l.5 .2-1.1 .6 1.1 .5-1.1 .5 1.1 .5-1.1 .5 .6 .2v1.1M50.5 94.9v1l.5 .2-1 .6 1 .5-1 .5 1 .5-1 .5 .5 .2v1.1M78.5 94.9v1l.5 .2-1 .6 1 .5-1 .5 1 .5-1 .5 .5 .2v1.1" fill="none" stroke="#1c1c1c" stroke-width=".25"/>
<path d="M76 125.4h5.1M76.7 126.2h3.6M77.5 126.9h2M78.3 127.7h.5M78.5 122.9v2.5M147.2 145.7h2.6M149.8 143.2v5.1M150.5 144v3.5M151.3 144.7v2.1M152 145.5v.5" fill="none" stroke="#262626" stroke-width=".25"/>
<path d="M140.9 138.1h2.5v10.2h-2.5z" fill-rule="evenodd" fill="#959595"/>
<path d="M140.9 138.1h2.5v10.2h-2.5z" fill="none" stroke="#262626" stroke-width=".21"/>
<path d="M45.5 168.6h5M46.2 169.4h3.6M47 170.2h2M47.7 170.9h.5M48 166.1v2.5" fill="none" stroke="#262626" stroke-width=".25"/>
<path d="M21.3 135.6h2.5v9.2h-2.5z" fill-rule="evenodd" fill="#5a5a5a"/>
<path d="M21.3 135.6h2.5v9.2h-2.5z" fill="none" stroke="#262626" stroke-width=".21"/>
<path d="M39.1 135.6h2.5v9.2h-2.5z" fill-rule="evenodd" fill="#5a5a5a"/>
<path d="M39.1 135.6h2.5v9.2h-2.5z" fill="none" stroke="#262626" stroke-width=".21"/>
<path d="M54.4 135.6h2.5v9.2h-2.5z" fill-rule="evenodd" fill="#5a5a5a"/>
<path d="M54.4 135.6h2.5v9.2h-2.5z" fill="none" stroke="#262626" stroke-width=".21"/>
<path d="M72.2 135.6h2.5v9.2h-2.5z" fill-rule="evenodd" fill="#5a5a5a"/>
<path d="M72.2 135.6h2.5v9.2h-2.5z" fill="none" stroke="#262626" stroke-width=".21"/>
<path d="M105.2 155.9h3.9M109.1 150.8v2.6M109.1 158.5v2.5" fill="none" stroke="#000" stroke-width=".25"/>
<path d="M109.1 153.4v1l.5 .3-1.1 .5 1.1 .5-1.1 .5 1.1 .5-1.1 .5 .6 .3v1" fill="none" stroke="#1c1c1c" stroke-width=".25"/>
<path d="M107.5 155.4l1.6 .5-1.6 .5z" fill="#fbfbfb"/>
<path d="M107.5 155.4l1.6 .5-1.6 .5z" fill="none" stroke="#000" stroke-width=".21"/>
<path d="M107.8 145.7h2.5M109.1 145.7v2.6M106.5 166.1h5.1M107.3 166.9h3.5M108 167.6h2.1M108.8 168.4h.5M109.1 163.6v2.5" fill="none" stroke="#262626" stroke-width=".25"/>
<path d="M96 154.7h9.2v2.5h-9.2z" fill-rule="evenodd" fill="#d7d7d7"/>
<path d="M96 154.7h9.2v2.5h-9.2z" fill="none" stroke="#262626" stroke-width=".21"/>
<path d="M205.7 36.4h2.6v2.5" fill="none" stroke="#0e0e0e" stroke-width=".25"/>
<circle cx="208.3" cy="36.4" r=".51" fill="#0e0e0e"/>
<circle cx="208.3" cy="36.4" r=".51" fill="none" stroke="#0e0e0e" stroke-width=".21"/>
<path d="M221 36.4h-2.5v2.5" fill="none" stroke="#0e0e0e" stroke-width=".25"/>
<circle cx="218.4" cy="36.4" r=".51" fill="#0e0e0e"/>
<circle cx="218.4" cy="36.4" r=".51" fill="none" stroke="#0e0e0e" stroke-width=".21"/>
<path d="M208.3 46.5v2.6h10.2v-2.6" fill="none" stroke="#0e0e0e" stroke-width=".25"/>
<circle cx="213.4" cy="49.1" r=".51" fill="#0e0e0e"/>
<circle cx="213.4" cy="49.1" r=".51" fill="none" stroke="#0e0e0e" stroke-width=".21"/>
<path d="M238.8 38.9h5.1" fill="none" stroke="#0e0e0e" stroke-width=".25"/>
<circle cx="241.3" cy="38.9" r=".51" fill="#0e0e0e"/>
<circle cx="241.3" cy="38.9" r=".51" fill="none" stroke="#0e0e0e" stroke-width=".21"/>
<path d="M238.8 46.5v2.6h5.1v-2.6" fill="none" stroke="#0e0e0e" stroke-width=".25"/>
<circle cx="241.3" cy="49.1" r=".51" fill="#0e0e0e"/>
<circle cx="241.3" cy="49.1" r=".51" fill="none" stroke="#0e0e0e" stroke-width=".21"/>
<path d="M190.5 117.8h-2.6v10.1" fill="none" stroke="#0e0e0e" stroke-width=".25"/>
<circle cx="187.9" cy="122.8" r=".51" fill="#0e0e0e"/>
<circle cx="187.9" cy="122.8" r=".51" fill="none" stroke="#0e0e0e" stroke-width=".21"/>
<path d="M187.9 122.9h2.6" fill="none" stroke="#0e0e0e" stroke-width=".25"/>
<circle cx="187.9" cy="122.8" r=".51" fill="#0e0e0e"/>
<circle cx="187.9" cy="122.8" r=".51" fill="none" stroke="#0e0e0e" stroke-width=".21"/>
<path d="M190.5 74.5h-2.6v5.1h2.6" fill="none" stroke="#0e0e0e" stroke-width=".25"/>
<circle cx="187.9" cy="74.5" r=".51" fill="#0e0e0e"/>
<circle cx="187.9" cy="74.5" r=".51" fill="none" stroke="#0e0e0e" stroke-width=".21"/>
<path d="M58.2 84.7h5.1v33.1" fill="none" stroke="#0e0e0e" stroke-width=".25"/>
<circle cx="63.3" cy="117.8" r=".51" fill="#0e0e0e"/>
<circle cx="63.3" cy="117.8" r=".51" fill="none" stroke="#0e0e0e" stroke-width=".21"/>
<path d="M86.2 84.7h5v33.1h-27.9" fill="none" stroke="#0e0e0e" stroke-width=".25"/>
<circle cx="91.2" cy="117.8" r=".51" fill="#0e0e0e"/>
<circle cx="91.2" cy="117.8" r=".51" fill="none" stroke="#0e0e0e" stroke-width=".21"/>
<circle cx="78.5" cy="117.8" r=".51" fill="#0e0e0e"/>
<circle cx="78.5" cy="117.8" r=".51" fill="none" stroke="#0e0e0e" stroke-width=".21"/>
<circle cx="63.3" cy="117.8" r=".51" fill="#0e0e0e"/>
<circle cx="63.3" cy="117.8" r=".51" fill="none" stroke="#0e0e0e" stroke-width=".21"/>
<path d="M114.1 84.7h5.1v33.1h-28" fill="none" stroke="#0e0e0e" stroke-width=".25"/>
<circle cx="91.2" cy="117.8" r=".51" fill="#0e0e0e"/>
<circle cx="91.2" cy="117.8" r=".51" fill="none" stroke="#0e0e0e" stroke-width=".21"/>
<path d="M30.2 84.7h5.1v33.1h28" fill="none" stroke="#0e0e0e" stroke-width=".25"/>
<circle cx="63.3" cy="117.8" r=".51" fill="#0e0e0e"/>
<circle cx="63.3" cy="117.8" r=".51" fill="none" stroke="#0e0e0e" stroke-width=".21"/>
<path d="M78.5 117.8v5.1" fill="none" stroke="#0e0e0e" stroke-width=".25"/>
<circle cx="78.5" cy="117.8" r=".51" fill="#0e0e0e"/>
<circle cx="78.5" cy="117.8" r=".51" fill="none" stroke="#0e0e0e" stroke-width=".21"/>
<g fill="none" stroke="#0e0e0e" stroke-width=".25">
<path d="M12.4 26.2v2.5M17.5 26.2v2.5M22.6 26.2v2.5M27.6 26.2v2.5M32.7 26.2v2.5M37.8 26.2v2.5M42.9 26.2v2.5M48 26.2v2.5M53.1 26.2v2.5M63.3 26.2v2.5M68.3 26.2v2.5M73.4 26.2v2.5"/>
<path d="M78.5 26.2v2.5M83.6 26.2v2.5M88.7 26.2v2.5M93.8 26.2v2.5M98.9 26.2v2.5M104 26.2v2.5M12.4 59.3v2.5M17.5 59.3v2.5M22.6 59.3v2.5M27.6 59.3v20.3h-15.2v5.1h2.5M32.7 59.3v20.3h7.7v5.1h2.5M37.8 59.3v2.5"/>
<path d="M42.9 59.3v2.5M48 59.3v2.5M53.1 59.3v2.5M63.3 59.3v2.5M68.3 59.3v2.5M73.4 59.3v2.5M78.5 59.3v20.3h-10.2v5.1h2.6M83.6 59.3v20.3h12.7v5.1h2.6M88.7 59.3v2.5M93.8 59.3v2.5M98.9 59.3v2.5M104 59.3v2.5"/>
<path d="M40.4 155.9v7.7h7.6v2.5M147.2 145.7h-2.5v2.6"/>
</g>
<circle cx="48" cy="163.5" r=".51" fill="#0e0e0e"/>
<circle cx="48" cy="163.5" r=".51" fill="none" stroke="#0e0e0e" stroke-width=".21"/>
<circle cx="40.4" cy="163.5" r=".51" fill="#0e0e0e"/>
<circle cx="40.4" cy="163.5" r=".51" fill="none" stroke="#0e0e0e" stroke-width=".21"/>
<path d="M55.6 155.9v7.7h-7.6" fill="none" stroke="#0e0e0e" stroke-width=".25"/>
<circle cx="48" cy="163.5" r=".51" fill="#0e0e0e"/>
<circle cx="48" cy="163.5" r=".51" fill="none" stroke="#0e0e0e" stroke-width=".21"/>
<circle cx="55.6" cy="163.5" r=".51" fill="#0e0e0e"/>
<circle cx="55.6" cy="163.5" r=".51" fill="none" stroke="#0e0e0e" stroke-width=".21"/>
<path d="M73.4 155.9v7.7h-17.8" fill="none" stroke="#0e0e0e" stroke-width=".25"/>
<circle cx="55.6" cy="163.5" r=".51" fill="#0e0e0e"/>
<circle cx="55.6" cy="163.5" r=".51" fill="none" stroke="#0e0e0e" stroke-width=".21"/>
<path d="M22.6 155.9v7.7h17.8" fill="none" stroke="#0e0e0e" stroke-width=".25"/>
<circle cx="40.4" cy="163.5" r=".51" fill="#0e0e0e"/>
<circle cx="40.4" cy="163.5" r=".51" fill="none" stroke="#0e0e0e" stroke-width=".21"/>
<path d="M109.1 148.3v2.5M109.1 161v2.6" fill="none" stroke="#0e0e0e" stroke-width=".25"/>
<g font-size="2.3">
<text x="37.9" y="11.7">1</text>
<text x="110.9" y="11.7">2</text>
<text x="184.1" y="11.7">3</text>
<text x="257.1" y="11.7">4</text>
<text x="13.2" y="22.5" transform="rotate(-90 13.2 22.5)">DP</text>
<text x="18.2" y="21.8" transform="rotate(-90 18.2 21.8)">C</text>
<text x="23.3" y="21.9" transform="rotate(-90 23.3 21.9)">G</text>
<text x="28.4" y="21.9" transform="rotate(-90 28.4 21.9)">D</text>
<text x="33.5" y="21.8" transform="rotate(-90 33.5 21.8)">E</text>
<text x="38.6" y="22.5" transform="rotate(-90 38.6 22.5)">DP</text>
<text x="43.7" y="21.8" transform="rotate(-90 43.7 21.8)">C</text>
<text x="48.8" y="21.9" transform="rotate(-90 48.8 21.9)">D</text>
<text x="53.8" y="21.8" transform="rotate(-90 53.8 21.8)">E</text>
<text x="64" y="22.5" transform="rotate(-90 64 22.5)">DP</text>
<text x="69.1" y="21.8" transform="rotate(-90 69.1 21.8)">C</text>
<text x="74.2" y="21.9" transform="rotate(-90 74.2 21.9)">G</text>
<text x="79.3" y="21.9" transform="rotate(-90 79.3 21.9)">D</text>
<text x="84.4" y="21.8" transform="rotate(-90 84.4 21.8)">E</text>
<text x="89.5" y="22.5" transform="rotate(-90 89.5 22.5)">DP</text>
<text x="94.6" y="21.8" transform="rotate(-90 94.6 21.8)">C</text>
<text x="99.7" y="21.9" transform="rotate(-90 99.7 21.9)">D</text>
<text x="104.7" y="21.8" transform="rotate(-90 104.7 21.8)">E</text>
<text x="3.9" y="33.3">A</text>
<text x="291.4" y="33.3">A</text>
<text x="13.2" y="39.2" transform="rotate(-90 13.2 39.2)">9</text>
<text x="18.2" y="39.2" transform="rotate(-90 18.2 39.2)">8</text>
<text x="23.3" y="39.2" transform="rotate(-90 23.3 39.2)">7</text>
<text x="28.4" y="39.2" transform="rotate(-90 28.4 39.2)">6</text>
<text x="33.5" y="39.1" transform="rotate(-90 33.5 39.1)">5</text>
<text x="38.6" y="39.2" transform="rotate(-90 38.6 39.2)">4</text>
<text x="43.7" y="39.1" transform="rotate(-90 43.7 39.1)">3</text>
<text x="48.8" y="39.2" transform="rotate(-90 48.8 39.2)">2</text>
<text x="53.8" y="39" transform="rotate(-90 53.8 39)">1</text>
<text x="64" y="39.2" transform="rotate(-90 64 39.2)">9</text>
<text x="69.1" y="39.2" transform="rotate(-90 69.1 39.2)">8</text>
<text x="74.2" y="39.2" transform="rotate(-90 74.2 39.2)">7</text>
<text x="79.3" y="39.2" transform="rotate(-90 79.3 39.2)">6</text>
<text x="84.4" y="39.1" transform="rotate(-90 84.4 39.1)">5</text>
<text x="89.5" y="39.2" transform="rotate(-90 89.5 39.2)">4</text>
<text x="94.6" y="39.1" transform="rotate(-90 94.6 39.1)">3</text>
<text x="99.7" y="39.2" transform="rotate(-90 99.7 39.2)">2</text>
<text x="104.7" y="39" transform="rotate(-90 104.7 39)">1</text>
<text x="197.1" y="37.1">XTAL2</text>
<text x="222.6" y="37.1">XTAL1</text>
<text x="13.2" y="49.8" transform="rotate(-90 13.2 49.8)">10</text>
<text x="18.2" y="49.8" transform="rotate(-90 18.2 49.8)">11</text>
<text x="23.3" y="49.8" transform="rotate(-90 23.3 49.8)">12</text>
<text x="28.4" y="49.8" transform="rotate(-90 28.4 49.8)">13</text>
<text x="33.5" y="49.8" transform="rotate(-90 33.5 49.8)">14</text>
<text x="38.6" y="49.8" transform="rotate(-90 38.6 49.8)">15</text>
<text x="43.7" y="49.8" transform="rotate(-90 43.7 49.8)">16</text>
<text x="48.8" y="49.8" transform="rotate(-90 48.8 49.8)">17</text>
<text x="53.8" y="49.8" transform="rotate(-90 53.8 49.8)">18</text>
<text x="64" y="49.8" transform="rotate(-90 64 49.8)">10</text>
<text x="69.1" y="49.8" transform="rotate(-90 69.1 49.8)">11</text>
<text x="74.2" y="49.8" transform="rotate(-90 74.2 49.8)">12</text>
<text x="79.3" y="49.8" transform="rotate(-90 79.3 49.8)">13</text>
<text x="84.4" y="49.8" transform="rotate(-90 84.4 49.8)">14</text>
<text x="89.5" y="49.8" transform="rotate(-90 89.5 49.8)">15</text>
<text x="94.6" y="49.8" transform="rotate(-90 94.6 49.8)">16</text>
<text x="99.7" y="49.8" transform="rotate(-90 99.7 49.8)">17</text>
<text x="104.7" y="49.8" transform="rotate(-90 104.7 49.8)">18</text>
<text x="13.2" y="67.6" transform="rotate(-90 13.2 67.6)">B</text>
<text x="18.2" y="67.7" transform="rotate(-90 18.2 67.7)">A</text>
<text x="23.3" y="67.5" transform="rotate(-90 23.3 67.5)">F</text>
<text x="38.6" y="67.6" transform="rotate(-90 38.6 67.6)">B</text>
<text x="43.7" y="67.7" transform="rotate(-90 43.7 67.7)">A</text>
<text x="48.8" y="67.7" transform="rotate(-90 48.8 67.7)">G</text>
<text x="53.8" y="67.5" transform="rotate(-90 53.8 67.5)">F</text>
<text x="64" y="67.6" transform="rotate(-90 64 67.6)">B</text>
<text x="69.1" y="67.7" transform="rotate(-90 69.1 67.7)">A</text>
<text x="74.2" y="67.5" transform="rotate(-90 74.2 67.5)">F</text>
<text x="89.5" y="67.6" transform="rotate(-90 89.5 67.6)">B</text>
<text x="94.6" y="67.7" transform="rotate(-90 94.6 67.7)">A</text>
<text x="99.7" y="67.7" transform="rotate(-90 99.7 67.7)">G</text>
<text x="104.7" y="67.5" transform="rotate(-90 104.7 67.5)">F</text>
<text x="195" y="74">7</text>
<text x="199.9" y="75.3">VCC</text>
<text x="238.9" y="77.8">MISO / PCINT4 / PB4</text>
<text x="240.3" y="75.3">SCK / PCINT5 / PB5</text>
<text x="263.7" y="76.5">18</text>
<text x="263.7" y="74">19</text>
<text x="273.6" y="75.3">A</text>
<text x="273.7" y="77.8">B</text>
<text x="4" y="81.6">B</text>
<text x="193.8" y="79.1">20</text>
<text x="199.9" y="80.3">AVCC</text>
<text x="231.3" y="80.3">MOSI / OC2A / PCINT3 / PB3</text>
<text x="234.5" y="82.9">SS / OC1B / PCINT2 / PB2</text>
<text x="263.7" y="81.6">16</text>
<text x="263.7" y="79.1">17</text>
<text x="273.6" y="82.9">D</text>
<text x="273.7" y="80.3">C</text>
<text x="291.5" y="81.6">B</text>
<text x="194.1" y="84.2">21</text>
<text x="199.9" y="85.4">AREF</text>
<text x="231.9" y="88">CLKO / ICP1 / PCINT0 / PB0</text>
<text x="238.9" y="85.4">OC1A / PCINT1 / PB1</text>
<text x="263.7" y="86.7">14</text>
<text x="263.7" y="84.2">15</text>
<text x="273.7" y="85.4">E</text>
<text x="273.8" y="88">F</text>
<text x="195.2" y="91.8">1</text>
<text x="199.9" y="93.1">PC6 / PCINT14 / RESET</text>
<text x="231.1" y="95.6">SDA / PCINT12 / ADC4 / PC4</text>
<text x="231.6" y="93.1">SCL / PCINT13 / ADC5 / PC5</text>
<text x="263.7" y="94.4">27</text>
<text x="263.7" y="91.8">28</text>
<text x="271.1" y="95.6">Buzzer</text>
<text x="271.8" y="93.1">Poten</text>
<text x="193.8" y="102">10</text>
<text x="237.5" y="100.7">PCINT10 / ADC2 / PC2</text>
<text x="237.6" y="98.2">PCINT11 / ADC3 / PC3</text>
<text x="263.7" y="102">24</text>
<text x="263.7" y="99.4">25</text>
<text x="263.7" y="96.9">26</text>
<text x="272.2" y="100.7">Dig2</text>
<text x="272.2" y="98.2">Dig1</text>
<text x="181.8" y="103.3">XTAL2</text>
<text x="195" y="107.1">9</text>
<text x="199.9" y="103.3">PB7 / PCINT7 / TOSC2 / XTAL2</text>
<text x="238.7" y="105.8">PCINT8 / ADC0 / PC0</text>
<text x="238.9" y="103.3">PCINT9 / ADC1 / PC1</text>
<text x="263.7" y="104.5">23</text>
<text x="272.2" y="105.8">Dig4</text>
<text x="272.2" y="103.3">Dig3</text>
<text x="23.3" y="109.7" transform="rotate(-90 23.3 109.7)">Dig1</text>
<text x="51.3" y="109.9" transform="rotate(-90 51.3 109.9)">Dig2</text>
<text x="79.3" y="109.8" transform="rotate(-90 79.3 109.8)">Dig3</text>
<text x="107.3" y="109.9" transform="rotate(-90 107.3 109.9)">Dig4</text>
<text x="181.9" y="108.3">XTAL1</text>
<text x="199.9" y="108.3">PB6 / PCINT6 / TOSC1 / XTAL1</text>
<text x="230.4" y="113.4">OC0A / AIN0 / PCINT22 / PD6</text>
<text x="238.2" y="110.9">AIN1 / PCINT23 / PD7</text>
<text x="263.7" y="112.1">12</text>
<text x="263.7" y="109.6">13</text>
<text x="273" y="113.4">DP</text>
<text x="273.6" y="110.9">G</text>
<text x="195" y="117.3">8</text>
<text x="199.9" y="118.5">GND_1</text>
<text x="233.3" y="116">OC0B / T1 / PCINT21 / PD5</text>
<text x="234.2" y="118.5">XCK / T0 / PCINT20 / PD4</text>
<text x="263.7" y="119.8">5</text>
<text x="263.7" y="117.3">6</text>
<text x="263.7" y="114.7">11</text>
<text x="193.8" y="122.3">22</text>
<text x="199.9" y="123.6">GND_2</text>
<text x="230.9" y="121.1">OC2B / INT1 / PCINT19 / PD3</text>
<text x="238.4" y="123.6">INT0 / PCINT18 / PD2</text>
<text x="263.7" y="124.9">3</text>
<text x="263.7" y="122.3">4</text>
<text x="4" y="130">C</text>
<text x="238.5" y="128.7">RXD / PCINT16 / PD0</text>
<text x="238.9" y="126.2">TXD / PCINT17 / PD1</text>
<text x="263.7" y="127.4">2</text>
<text x="291.5" y="130">C</text>
<text x="142.9" y="146.5" transform="rotate(-90 142.9 146.5)">Buzzer</text>
<text x="106.5" y="155.4" transform="rotate(-90 106.5 155.4)">2</text>
<text x="108.5" y="151.3" transform="rotate(-90 108.5 151.3)">3</text>
<text x="141.6" y="153.9" transform="rotate(-90 141.6 153.9)">2</text>
<text x="144.2" y="153.9" transform="rotate(-90 144.2 153.9)">1</text>
<text x="98" y="156.7">Poten</text>
<text x="108.5" y="161.4" transform="rotate(-90 108.5 161.4)">1</text>
<text x="4" y="178.3">D</text>
<text x="201.9" y="178.3">Title</text>
<text x="291.4" y="178.3">D</text>
<text x="201.9" y="185.9">Size</text>
<text x="214.6" y="185.9">Number</text>
<text x="265.5" y="185.9">Revision</text>
<text x="203.2" y="189.7">A4</text>
<text x="201.9" y="193.5">Date:</text>
<text x="201.9" y="196.1">File:</text>
<text x="213.3" y="193.5">6/29/2023</text>
<text x="213.4" y="196.1">Sheet1.SchDoc</text>
<text x="252.8" y="196.1">Drawn By:</text>
<text x="252.8" y="193.5">Sheet</text>
<text x="259.6" y="193.5">of</text>
<text x="37.9" y="199.9">1</text>
<text x="110.9" y="199.9">2</text>
<text x="184.1" y="199.9">3</text>
<text x="257.1" y="199.9">4</text>
</g>
<g font-size="2.3" fill="#0e0e0e">
<text x="210.6" y="33">Cristal</text>
<text x="55.6" y="38.4">*</text>
<text x="106.5" y="38.4">*1</text>
<text x="25.1" y="43.5">Lumex LDD-C516RI</text>
<text x="73.4" y="43.5">Lumex LDD-C516RI</text>
<text x="203.2" y="43.5">C1</text>
<text x="203.2" y="46">22Pf</text>
<text x="220.7" y="43.2">C2</text>
<text x="220.7" y="45.8">22Pf</text>
<text x="231.1" y="46">100nf</text>
<text x="233.7" y="43.5">C3</text>
<text x="246.2" y="43.2">C4</text>
<text x="246.2" y="45.8">100nf</text>
<text x="198.1" y="68.9">U1</text>
<text x="19.8" y="83.4">Q2</text>
<text x="47.8" y="83.4">Q3</text>
<text x="75.7" y="83.4">Q4</text>
<text x="103.7" y="83.4">Q5</text>
<text x="22.6" y="89.3">338-25</text>
<text x="50.5" y="89.3">338-25</text>
<text x="78.5" y="89.3">338-25</text>
<text x="106.5" y="89.3">338-25</text>
<text x="23.3" y="96.6">R7</text>
<text x="23.3" y="99.2">3 Ohms 0.25W</text>
<text x="51.3" y="96.6">R6</text>
<text x="51.3" y="99.2">3 Ohms 0.25W</text>
<text x="79.3" y="96.6">R5</text>
<text x="79.3" y="99.2">3 Ohms 0.25W</text>
<text x="107.3" y="96.6">R1</text>
<text x="107.3" y="99.2">3 Ohms 0.25W</text>
<text x="198.1" y="135">Microchip ATMEGA328P-PU</text>
<text x="23.3" y="149.6">SB1</text>
<text x="41.1" y="149.6">SB2</text>
<text x="56.4" y="149.6">SB4</text>
<text x="74.2" y="149.6">SB3</text>
<text x="23.3" y="152.1">Stop</text>
<text x="41.1" y="152.1">Modo</text>
<text x="56.4" y="152.1">Inc</text>
<text x="74.2" y="152.1">Ajuste</text>
<text x="109.8" y="155.2">VR2</text>
<text x="109.8" y="160.2">250 kΩ</text>
<text x="109.8" y="157.7">Poten</text>
<text x="136.8" y="165.8">X1</text>
<text x="136.8" y="168.4">OBO 1206A</text>
</g>
<g font-size="2.3" fill="#262626">
<text x="239.3" y="35.9">+5V</text>
<text x="210.9" y="56.2">GND</text>
<text x="238.9" y="56.2">GND</text>
<text x="185.9" y="71.5">+5V</text>
<text x="184.1" y="85.4">Port</text>
<text x="182.8" y="93.1">Port</text>
<text x="271.9" y="116">Port</text>
<text x="271.9" y="118.5">Port</text>
<text x="76.1" y="130">GND</text>
<text x="185.5" y="135">GND</text>
<text x="107" y="145.2">+5V</text>
<text x="152.8" y="146.5">GND</text>
<text x="45.6" y="173.2">GND</text>
<text x="106.6" y="170.7">GND</text>
</g>
<g font-size="2.3" fill="#fefefe">
<text x="271.7" y="123.6">Modo</text>
<text x="272.3" y="121.1">Stop</text>
<text x="271.4" y="128.7">Ajuste</text>
<text x="273" y="126.2">Inc</text>
<text x="23.3" y="142.3" transform="rotate(-90 23.3 142.3)">Stop</text>
<text x="41.1" y="142.9" transform="rotate(-90 41.1 142.9)">Modo</text>
<text x="56.4" y="141.6" transform="rotate(-90 56.4 141.6)">Inc</text>
<text x="74.2" y="143.2" transform="rotate(-90 74.2 143.2)">Ajuste</text>
</g>
<text font-size="1.8" fill="#0e0e0e" x="210.8" y="41">16MHZ</text>
</svg>
